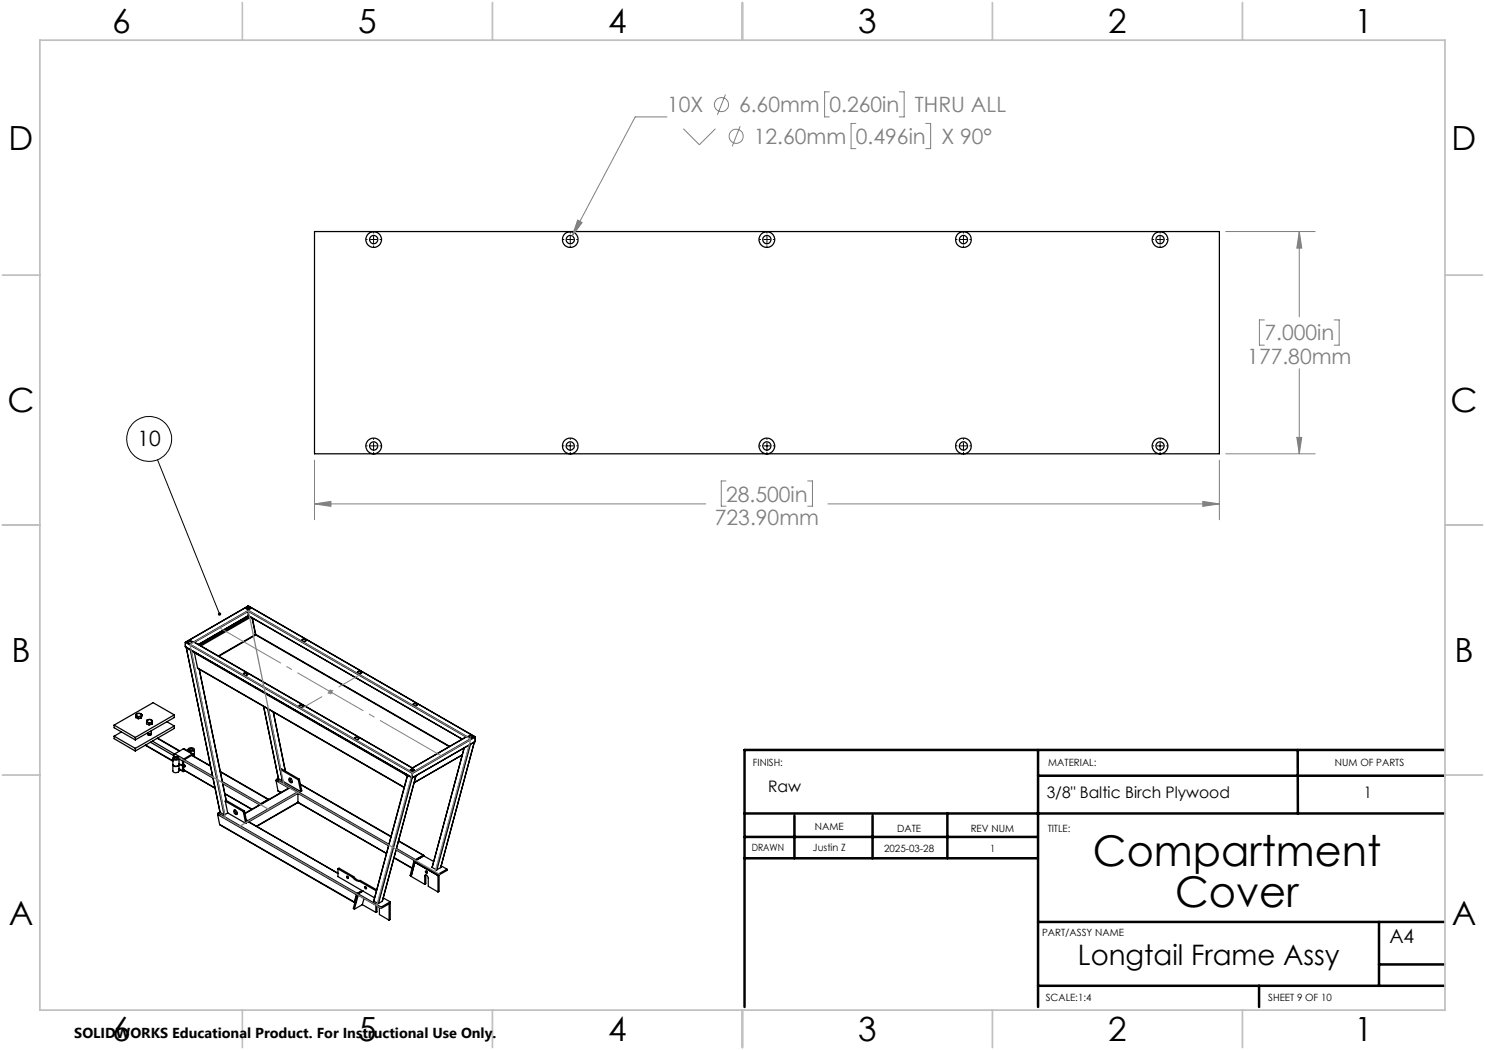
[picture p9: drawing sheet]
<svg xmlns="http://www.w3.org/2000/svg" width="297mm" height="210mm" viewBox="0 0 297 210" stroke-linecap="round" stroke-linejoin="round" font-family="sans-serif">
<g fill="none" stroke="#000" stroke-width=".25">
<path d="M62.9 46.3h181v44.5h-181zM37.1 129.4l45.4 26.2M37.1 128.5l45.4 26.2M37.1 129.4l45.4 26.1M37.1 128.5v.9M37.2 128.4l-.1 .1M37.2 128.4l45.3 26.1M37.2 128.4h.3M37.3 129.5l.8 .5M37.3 129.5l6.7 33M37.5 128.4l.4 .2 .6-.2M37.5 128.4a.51 .51 0 0 1 .5-.3 .51 .51 0 0 1 .5 .3"/>
<path d="M37.6 128.4l.3-.1 .5 .1M38.1 130h.1M38.1 130l6.7 32.9M38.2 130l6.7 32.9M38.3 130.1l42.9 24.9M38.3 130.1l42.9 24.8M38.3 130.1h.1M38.5 128.4h.2M38.7 128.4h.1zM38.7 128.4l43.8 25.2M38.9 130.6l.6 3M39.5 133.6l41.3 23.9"/>
<path d="M39.5 133.6l41.3 23.8M48.7 134.9a.59 .59 0 0 1 .8 0M48.7 134.7a.43 .43 0 0 1 .5-.2 .43 .43 0 0 1 .3 .4 .5 .5 0 0 1-.8-.1zM49.2 121.5h.1a.37 .37 0 0 1 .5-.2 .37 .37 0 0 1 .2 .5 .42 .42 0 0 1-.5 .1 .42 .42 0 0 1-.3-.4zM49.2 121.7a.6 .6 0 0 1 .9 0M49.6 123.2l.2 .1M49.7 122.1v.2M49.7 121.2h.1M49.7 123.1h.1M49.7 121.2l-12.6 7.2M49.7 123.1l-10 5.8 10-5.8M49.7 121.2l45.3 26.1"/>
<path d="M49.7 123.1l42.8 24.7M49.7 122.1l-11 6.3M49.7 121.2l-12.5 7.2M49.7 121.2v.9M49.7 122.3v.8M49.7 121.2l45.2 26.1M49.7 122.1l43.7 25.2M49.7 122.3l-10.8 6.1M49.7 122.3l43.5 25.1M49.9 123.3l-9.9 5.7M50.2 123.4l-10 5.8M50.4 123.6l.7 3.3"/>
<path d="M50.5 123.6l.7 3.3M51.1 126.9l.1 .1M51.1 126.9l-7.4 4.3M51.2 126.9v.1M51.2 127l-7.5 4.3M51.2 127l38.7 22.3M51.2 126.9l38.8 22.4M60.4 128.1a.59 .59 0 0 1 .8 0M60.5 127.9l.1-.1a.34 .34 0 0 1 .4 0 .34 .34 0 0 1 .1 .5h-.1a.38 .38 0 0 1-.4 0 .38 .38 0 0 1-.2-.4zM71.5 134.5a.63 .63 0 0 1 .9 0M71.6 134.3h.1a.38 .38 0 0 1 .4-.1 .38 .38 0 0 1 .2 .4 .44 .44 0 0 1-.5 .1 .44 .44 0 0 1-.3-.3zM22.8 147.2l4.3 2.5"/>
<path d="M22.8 147.2v.5l4.3 2.5M22.8 145v.5l4.3 2.5M22.8 145l4.3 2.5M24.3 146.4l-1.5 .8M27.1 147.5v.5M27.1 149.7v.5M27.2 143.2l.2 .1M27.2 143.2v.3l.5 .2M27.2 142.9l.2 .4M27.2 142.9v.3M27.4 143.3h.6M27.4 143.3l.3 .1"/>
<path d="M27.6 142.7l-.4 .2M27.6 142.7l.5 .1M27.7 143.4v.3M28 143.3h.3M28 143.3l-.3 .1M28.1 142.8l.2 .2M28.1 142.8l.3 .1M28.3 143.3v.3M28.3 143.6l-.6 .1M28.3 143l-.3 .3M28.3 143v.3M28.4 142.9l-.1 .1"/>
<path d="M28.4 142.9l-.1 .7M29 149l5.6 3.3M29.1 149l5.5 3.1M29.3 144.4l.3 .1M29.3 144.4v.4l.5 .2M29.4 144.2l.2 .3M29.4 144.2l-.1 .2M29.6 144.5h.5M29.6 144.5l.2 .1M29.6 146.5l.1 .3M29.6 146.9l.3-.1 .3 .2-.2-.1-.4 .1M29.6 146.7a.29 .29 0 0 0 .3 .4 .29 .29 0 0 0 .3-.4v.2l-.3 .1"/>
<path d="M29.7 143.9l-.3 .3M29.7 143.9l.5 .1M29.7 146.7l.4 .1M29.7 147h.4M29.7 146.7l-.1 .2M29.7 146.8l-.1 .1M29.8 144.6v.4M30.1 146.8l.1 .1-.1-.1M30.1 146.8l.1 .1M30.1 148.4l4.6 2.7M30.1 144.5l-.3 .1M30.2 144l.2 .3"/>
<path d="M30.2 146.2v.4l-.5 .2M30.2 144l.3 .1M30.4 144.5h-.3M30.4 144.5v.3M30.4 144.8l-.6 .2M30.4 144.3l-.3 .2M30.4 144.3v.2M30.5 144.1l-.1 .2M30.5 144.1l-.1 .7M30.5 148.2l4.4 2.6M31.5 147.7l4.4 2.5M31.5 147.6l4.4 2.6"/>
<path d="M33.4 144.3l1.5 .9M34.6 152.9a.68 .68 0 0 0 .6 .4 .68 .68 0 0 0 .6-.4M34.6 153v1.2a.68 .68 0 0 0 .6 .3 .68 .68 0 0 0 .6-.3v-1.2M34.6 152.9a.71 .71 0 0 0 1.2 0M34.6 151.5a.67 .67 0 0 1 1.2 .3 .74 .74 0 0 1-1.2-.1zM34.6 151.7v1.2M34.7 151.2v.2M34.7 151.2l.3 .1M34.9 145.2l-7.8 4.5M34.9 143v.5l-7.8 4.5M34.9 145.2v.5l-7.8 4.5M34.9 143l-4.3-2.5-7.8 4.5"/>
<path d="M34.9 143l-7.8 4.5M34.9 151.6l.1-.1a.25 .25 0 0 1 .3 0 .25 .25 0 0 1 .1 .3 .27 .27 0 0 1-.3 .1 .27 .27 0 0 1-.2-.3zM35 150.8l-.3 .4M35 150.8l1.8 1M35.8 153.9l.8 .4M35.8 151.7v1.2M35.8 152.7l.7 .4M35.8 152.8l.7 .4M35.8 151.8l.7 .4M35.8 153.7l.7 .5M36.5 154.2v.1h.3M36.5 152.2v.9"/>
<path d="M36.5 153.2v1M36.7 149.8l.1-.1 1.8 1.1M36.7 149.8l1.8 1M36.7 149.8l-1.7 1M36.7 153.1h.1M36.7 152.9a.24 .24 0 0 1 .3 .2 .24 .24 0 0 1-.2 .3l-.1-.2 .2-.1M36.7 154l.1 .1M36.7 154l6.3 3.6M36.7 153l.2 .1M36.7 152.1l-.2 .1M36.7 152.1v.9l-.2 .1M36.7 153.1v.9"/>
<path d="M36.7 153.1l-.2 .1M36.7 154l-.2 .2M36.7 152.2l5.9 3.4M36.7 153.9l6.3 3.7M36.8 151.8l-.3 .4M36.8 152l-.1 .1M36.8 151.8v.2M36.8 154.1v.2M36.8 154v.1M36.9 152l5.6 3.2M36.9 153.1l.1 .1M37 154.2l-.2 .1"/>
<path d="M37.6 149.9v.3M37.6 149.8l.1-.1a.67 .67 0 0 1 1.1 .3 .78 .78 0 0 1-1.2-.1zM38 149.8a.25 .25 0 0 1 .4-.1 .25 .25 0 0 1 .1 .3 .3 .3 0 0 1-.4 .1 .3 .3 0 0 1-.1-.3zM38.3 151.1l3.8 2.1M38.4 151.1l3.7 2.1M38.5 150.8h.2v.1M38.5 151v.1M38.5 150.8l-1.7 1M38.5 150.8v.2M38.5 151l-1.7 1M38.5 151.1h.1M38.7 150.9l-.2 .2"/>
<path d="M38.7 150.9v.3M38.8 151.2v.1M38.9 149.9l-.1 1.4M38.9 151.2v.1M44.1 154.3l9.6 5.6M44.1 154.4l9.5 5.5M44.5 156.3l7.6 4.5M44.6 156.7l7.3 4.3M44.9 158.7l5.5 3.1M45 158.8l5.3 3.1M52.7 141.3l3 14.4M53.5 141.7l3 14.5"/>
<path d="M53.6 159.9h.2M53.6 159.9l-1.5 .9M53.7 141.8l2.4 12M54.6 142.4l2.4 11.8M54.7 142.4l2.4 11.8M55.2 156.1l.4 2M55.2 156.1l2.5 1.5M55.3 155.9l-.1 .2M55.3 155.9l22.5 13M55.6 158.1l.6 .4M55.7 155.7l-.4 .2M55.7 155.7l.8 .5"/>
<path d="M56.1 153.9l.5 2.3 3.5 2.1M56.1 153.9l3.6 2.1M56.1 153.9l.2-.1 3.6 2M56.5 156.2h.1M57.8 155.7a.53 .53 0 0 1 .6 .3 .53 .53 0 0 1-.1 .6 .63 .63 0 0 1-.5-.9zM58 157.6l-9 5.1M58 157.6l1.4 .8M58.3 155.8l-.3-.2v.4l.4 .4M59.4 158.4l.2 .3M59.4 158.4l-9.8 5.7M59.6 158.7v1.7M59.6 158.7l18.1 10.4"/>
<path d="M59.6 158.7l-9.8 5.7M59.7 156l.4 2.3M59.8 141.3a.63 .63 0 0 1 .9 0M59.8 141.1a.47 .47 0 0 1 .5-.1 .47 .47 0 0 1 .3 .3 .52 .52 0 0 1-.8-.1zM59.9 155.8l-.2 .2M59.9 155.8l.5 2.4-.3 .1M60.1 156.8l18.1 10.5M60.1 156.9l18.1 10.4M70.9 147.7a.59 .59 0 0 1 .9 0M70.9 147.5a.52 .52 0 0 1 .9 .2 .46 .46 0 0 1-.5 .2 .46 .46 0 0 1-.4-.4zM81.2 154.9v.1M81.2 154.9h.1"/>
<path d="M81.4 154.9l-.2 .1M81.5 155.1l-6.7 25.1M81.5 155.1l.8 .4M82.1 153.9a.37 .37 0 0 1 .5-.1 .37 .37 0 0 1 .2 .4 .42 .42 0 0 1-.5 .1 .42 .42 0 0 1-.2-.4zM82.1 154.1a.6 .6 0 0 1 .8 0M82.3 155.5h.1M82.3 155.5l-6.7 25.2M82.4 155.6l-6.7 25.1M82.5 154.5v.2M82.5 153.6h.1M82.5 155.5v.1M82.5 153.6v.9"/>
<path d="M82.5 154.7v.9M82.6 141a.59 .59 0 0 1 .9 0M82.6 140.8a.4 .4 0 0 1 .5-.2 .4 .4 0 0 1 .3 .5h-.1a.41 .41 0 0 1-.7-.3zM82.8 156.5l9.6-5.5-9.6 5.6M83.2 155.1l-6.8 25.2M83.2 155.2l-6.8 25.1M92.9 149.6l-6.5 23.9M93.4 147.3l-10.9 6.3M93.4 147.3h.3M93.7 147.3a.51 .51 0 0 0 .5 .3 .51 .51 0 0 0 .4-.3M93.7 147.3a.54 .54 0 0 1 .9 0M93.7 147.4l.4-.2 .5 .2"/>
<path d="M93.9 149l-6.7 24.9M94.1 148.9l-6.7 25M94.6 147.3h.3M94.9 148.4l-6.8 25.1M94.9 147.3l.1 .1M94.9 147.3l-12.4 7.2M95 148.3l-12.5 7.3M95 148.3h.1M95 147.4l-12.5 7.3M95 148.3l-12.5 7.2M95 147.4v.9M43.5 162.9l27.8 16"/>
<path d="M43.5 162.9l.4 2M43.6 162.6l-.1 .3M43.6 162.6l27.8 16.1M43.9 164.9l27 15.6M43.9 164.9l27 15.5M44 162.4v.1M44 162.4l-.4 .2M44 162.5l.8 .4M44.8 162.9h.1M45 160.2l.5 2.4M45 160.2l3.6 2.1M45 160.2l.3-.1 3.6 2.1"/>
<path d="M45.3 160.1l-5.4-26.2 5.3 26.3M45.5 162.6l-.6 .3M45.5 162.6l3.6 2.1M46.8 162a.53 .53 0 0 1 .5 .3 .53 .53 0 0 1 0 .6 .63 .63 0 0 1-.5-.9zM47 162v.1a.65 .65 0 0 0 .4 .7M48.6 162.3l.5 2.4M48.9 162.2l-.3 .1M48.9 162.2l.5 2.3-.3 .2M49.2 164.1l18.4 10.6M49.2 164l.4 .1M49.3 164.1l18.3 10.6M49.6 164.1l.1 .2"/>
<path d="M52.1 160.8l-.1 .1M59.6 160.4l-8.2 4.9M59.6 160.5l17.7 10.2M59.6 160.4l17.7 10.3M59.6 160.4l-8.3 4.8M67.6 173.8v1.5l7.3 4.3M67.6 173.8l.2-.2 2.9 1.7M67.6 173.8l2.9 1.6M69.5 175.3l.2 .2M70.5 175.4a1.74 1.74 0 0 0 1.4 .8M70.7 175.3a1.48 1.48 0 0 0 1.4 .8M70.7 175.3l-.2 .1"/>
<path d="M71.3 178.9l-.4 1.5M71.4 178.8l-.4 1.5M71.4 178.8h.1M71.4 178.7l-.1 .2M71.4 178.8l-.7 2.9 .2 .1M71.4 178.8l.2 .2M71.6 179h.1M71.6 178.8l4.6 2.6M71.6 178.8v.2M71.6 179l4.6 2.7M71.6 179l-.7 2.8M71.9 176.2l3.4 2"/>
<path d="M72.1 176.1l-.2 .1M72.1 176.1l3.2 1.9M72.4 178.1l-1 .6M72.5 178.2l-1.1 .6M72.6 178.2l-1 .6M72.8 179.7l-.3 1.2M73.1 177.4l.2 .2M76.7 179.6l1.3 .8M78.8 171.6l3.6 2.1M78.8 171.5l3.6 2.1M79.2 170l3.7 2.1M79.3 169.7l3.8 2.2"/>
<path d="M79.7 168.2l4.9 2.9M79.7 168.2l5 2.9M82.2 175.3l2.7 1.6M82.8 172.3l-.8 2.8 .2 .2M82.8 172.3l.2 .2M82.9 172.1l.1 .4M83 172.5l-.8 2.8M83 172.5l4.6 2.6M83 172.1h.1M83.1 172v.1M83.1 172.1h.1M83.1 171.9l-.2 .2"/>
<path d="M84.6 171.2h.1M84.6 171.2l-1.5 .8M84.6 171.1l.1 .1M84.6 171.1l-1.5 .8M84.6 171.2l-1.8 1.1M84.9 175.2v-.1a.46 .46 0 0 1 .6 0 .46 .46 0 0 1 .2 .5v1.7l1.9 1.1M84.9 175.2v1.7M85.1 174.2a.24 .24 0 0 1 .3 .1 .24 .24 0 0 1-.1 .4zM85.2 175v.1M85.2 175.1l-.3 .1M85.2 175.1v1.6l-.3 .2M85.3 174.2l.2 .3"/>
<path d="M86.4 173.5h.1M86.4 173.5l.8 .4M86.7 172.3l-1.9-1.1-1.8 1 4.6 2.7M87.2 173.9h.2M87.6 174.9v3.5M87.6 175.1l.2-.1v3.3l-.2 .1M88.1 173.5l-.7 .4M88.2 173.5h-.1M88.2 173.2l1.2 .6M89.4 173.8l-1.8 1.1M89.4 173.8v.3l-1.8 1M70.9 180.4l.1 .1"/>
<path d="M71 180.5h.1M71 180.4h.1M71 180.3v.1M72.5 180.9l2.7 1.6M72.5 180.9l-1.6 .9M74.8 180.2l.8 .5M75.2 181v1.5M75.4 181.2v1.2l-.2 .1M75.6 180.7h.1M75.9 181.5v1.4l1.9 1.1M76.2 181.7l1.8-1.1-.2 .2v3.2M76.2 181.4v.3"/>
<path d="M76.4 180.3l-.7 .4M78 180.4v3.5l-.2 .1M78 180.4l-1.8 1"/>
<circle cx="74.7" cy="47.9" r="1.57"/>
<circle cx="74.7" cy="47.9" r=".83"/>
<circle cx="114.1" cy="47.9" r="1.58"/>
<circle cx="114.1" cy="47.9" r=".82"/>
<circle cx="153.4" cy="47.9" r="1.57"/>
<circle cx="153.4" cy="47.9" r=".83"/>
<circle cx="192.7" cy="47.9" r="1.58"/>
<circle cx="192.7" cy="47.9" r=".82"/>
<circle cx="232" cy="47.9" r="1.57"/>
<circle cx="232" cy="47.9" r=".83"/>
<circle cx="74.7" cy="89.2" r="1.57"/>
<circle cx="74.7" cy="89.2" r=".83"/>
<circle cx="114.1" cy="89.2" r="1.58"/>
<circle cx="114.1" cy="89.2" r=".82"/>
<circle cx="153.4" cy="89.2" r="1.57"/>
<circle cx="153.4" cy="89.2" r=".83"/>
<circle cx="192.7" cy="89.2" r="1.58"/>
<circle cx="192.7" cy="89.2" r=".82"/>
<circle cx="232" cy="89.2" r="1.57"/>
<circle cx="232" cy="89.2" r=".83"/>
<circle cx="69.5" cy="175.5" r=".23"/>
<circle cx="73.1" cy="177.6" r=".23"/>
</g>
<g fill="none" stroke="#808080" stroke-width=".2">
<path d="M145.1 18.9l-1.6 4.1M165.9 18.4h-1v5h1M179.8 18.4h1v5h-1M133.4 23.4h-6.4l-12.6 23.8M136.7 25.7l3.2 3.3 3.2-3.3M148 25.3l-1.6 4M171.2 24.7h-1v5h1M185.1 24.7h1v5h-1M115.5 44l.9 .5-2 2.7zM245.1 46.3h17.9M259.9 46.3l.4 3.3h-.9zM259.9 46.3v17.1"/>
<path d="M252.9 64h-1v5h1M259.9 73.8v17M266.8 64h1v5h-1M62.9 92v12M145.2 96.2h-.9v5h.9M161.5 96.2h1v5h-1M243.9 92v12M245.1 90.8h17.9M259.4 87.5h.9l-.4 3.3zM62.9 100.8l3.3-.5v1zM62.9 100.8h78.2M165.6 100.8h78.3"/>
<path d="M240.6 100.3l3.3 .5-3.3 .5zM65.6 138.4h1M65.7 138l.7 .7M66.1 137.9v1M66.4 138l-.7 .7"/>
<circle cx="144.3" cy="20.9" r="1.41"/>
<circle cx="147.2" cy="27.3" r="1.42"/>
</g>
<g fill="none" stroke="#000" stroke-width=".2">
<path d="M73.3 47.9h.1M74.1 47.9h1.3M74.7 46.5v.1M74.7 47.3v1.2M74.7 49.2v.2M76 47.9h.2M112.6 47.9h.2M113.4 47.9h1.3M114.1 46.5v.1M114.1 47.3v1.2M114.1 49.2v.2M115.3 47.9h.2"/>
<path d="M151.9 47.9h.2M152.8 47.9h1.2M153.4 46.5v.1M153.4 47.3v1.2M153.4 49.2v.2M154.7 47.9h.1M191.2 47.9h.2M192.1 47.9h1.2M192.7 46.5v.1M192.7 47.3v1.2M192.7 49.2v.2M194 47.9h.1"/>
<path d="M230.5 47.9h.3M231.4 47.9h1.3M232 46.5v.1M232 47.3v1.2M232 49.2v.2M233.3 47.9h.2M31.5 92l12.4 30.8M73.3 89.2h.1M74.1 89.2h1.3M74.7 87.7v.2M74.7 88.5v1.3M74.7 90.4v.3"/>
<path d="M76 89.2h.2M112.6 89.2h.2M113.4 89.2h1.3M114.1 87.7v.2M114.1 88.5v1.3M114.1 90.4v.3M115.3 89.2h.2M151.9 89.2h.2M152.8 89.2h1.2M153.4 87.7v.2M153.4 88.5v1.3M153.4 90.4v.3"/>
<path d="M154.7 89.2h.1M191.2 89.2h.2M192.1 89.2h1.2M192.7 87.7v.2M192.7 88.5v1.3M192.7 90.4v.3M194 89.2h.1M230.5 89.2h.3M231.4 89.2h1.3M232 87.7v.2M232 88.5v1.3M232 90.4v.3"/>
<path d="M233.3 89.2h.2"/>
<circle cx="29.8" cy="87.8" r="4.5"/>
</g>
<path d="M88.3 151.2l-44.5-25.7" fill="none" stroke="#808080" stroke-width=".2" stroke-dasharray="15.2 1.3 1.3 1.3" stroke-dashoffset="1" stroke-linecap="butt"/>
<path d="M60.2 141.7l11.7-6.7" fill="none" stroke="#808080" stroke-width=".2" stroke-dasharray="15.2 1.3 1.3 1.3" stroke-dashoffset="10.4" stroke-linecap="butt"/>
<path d="M38 128.9l7.1 34.7M38 128.9l44.5 25.7M49.7 122.2l-11.7 6.7M49.7 122.2l44.5 25.6M49.7 122.2l7.1 34.7M35.8 151.5l18 10.4M55.8 156.3l32.2 18.6M59.6 158.5l-11.7 6.8M82.5 154.6l-7.1 26.5M94.2 147.8l-11.7 6.8M94.2 147.8l-7.2 26.6M44.1 163.1l32.2 18.6" fill="none" stroke="#808080" stroke-width=".25"/>
<g fill="none" stroke="#000" stroke-width=".5">
<path d="M207.6 150v51.4M207.6 155.1h81.2M259.5 150l.1 12.7M288.8 150h-139.9v51.4M148.9 162.7h139.9M148.9 171.7h58.6M148.9 167.4h58.7M158.9 163.2v8.5M174.5 163.2v8.5M189.5 162.7v9M207.6 197.2h81.2M207.6 184.4h81.2"/>
<path d="M251.8 197.2v4.2M275.8 184.4v12.8M275.8 192.9h13"/>
</g>
<g fill="none" stroke="#c0c0c0" stroke-width=".35">
<path d="M8 8h281v194h-281zM48.5 .5v7.5M98.5 .5v7.5M148.5 .5v7.5M198.5 .5v7.5M248.5 .5v7.5M.5 55h7.5M289 55h7.5M.5 105h7.5M289 105h7.5M.5 155h7.5M289 155h7.5"/>
<path d="M48.5 202v7.5M98.5 202v7.5M148.5 202v7.5M198.5 202v7.5M248.5 202v7.5"/>
</g>
<path d="M43.7 122.6a.33 .33 0 0 1 .5 0 .33 .33 0 0 1-.2 .5l-.1-.3 .1 .3a.32 .32 0 0 1-.4-.1 .32 .32 0 0 1 .1-.4z" fill="#000"/>
<path d="M115.5 44l-1.1 3.2 2-2.7zM62.9 100.8l3.3-.5v1zM240.6 100.3l3.3 .5-3.3 .5zM259.4 87.5h.9l-.4 3.3zM259.9 46.3l.4 3.3h-.9z" fill="#808080"/>
<g font-size="8.5">
<text x="218.6" y="173.3">Compartment</text>
<text x="235" y="181.4">Cover</text>
</g>
<g font-size="6.7">
<text x="22.4" y="6.6">6</text>
<text x="71.7" y="6.6">5</text>
<text x="121.7" y="6.6">4</text>
<text x="171.7" y="6.6">3</text>
<text x="221.7" y="6.6">2</text>
<text x="270.9" y="6.6">1</text>
<text x="1.7" y="29.9">D</text>
<text x="290.3" y="29.9">D</text>
<text x="1.5" y="82.4">C</text>
<text x="290.1" y="82.4">C</text>
<text x="2.3" y="132.4">B</text>
<text x="290.9" y="132.4">B</text>
<text x="1.7" y="184.9">A</text>
<text x="290.3" y="184.9">A</text>
<text x="22.4" y="208.2">6</text>
<text x="71.7" y="208.2">5</text>
<text x="121.7" y="208.2">4</text>
<text x="171.7" y="208.2">3</text>
<text x="221.7" y="208.2">2</text>
<text x="270.9" y="208.2">1</text>
</g>
<text font-size="5.6" x="215.6" y="193.1">Longtail Frame Assy</text>
<g font-size="4.2" fill="#808080">
<text x="133.4" y="22.5">10X</text>
<text x="147.8" y="22.5">6.60mm</text>
<text x="165.9" y="22.5">0.260in</text>
<text x="183" y="22.5">THRU ALL</text>
<text x="150.8" y="28.8">12.60mm</text>
<text x="171.2" y="28.8">0.496in</text>
<text x="188.3" y="28.8">X 90°</text>
<text x="252.9" y="68.1">7.000in</text>
<text x="249.5" y="72.8">177.80mm</text>
<text x="145.2" y="100.3">28.500in</text>
<text x="143" y="105.1">723.90mm</text>
</g>
<text font-size="4.2" x="27.5" y="89.2">10</text>
<text font-size="3.9" x="277.9" y="188.5">A4</text>
<g font-size="3.2">
<text x="153.6" y="158.5">Raw</text>
<text x="209.3" y="159.6">3/8&quot; Baltic Birch Plywood</text>
<text x="272.7" y="159.6">1</text>
</g>
<text font-size="2.9" x="14.9" y="207.6">SOLIDWORKS Educational Product. For Instructional Use Only.</text>
<g font-size="2">
<text x="150.6" y="153.2">FINISH:</text>
<text x="209.7" y="153.2">MATERIAL:</text>
<text x="267" y="153.2">NUM OF PARTS</text>
<text x="163" y="166.1">NAME</text>
<text x="179.4" y="166.3">DATE</text>
<text x="194.1" y="166.3">REV NUM</text>
<text x="209.5" y="166.3">TITLE:</text>
<text x="150.3" y="170.1">DRAWN</text>
<text x="162.6" y="170.1">Justin Z</text>
<text x="176.8" y="170.4">2025-03-28</text>
<text x="198" y="170.4">1</text>
<text x="208.4" y="187.1">PART/ASSY NAME</text>
<text x="209.2" y="200.3">SCALE:1:4</text>
<text x="253.7" y="200.3">SHEET 9 OF 10</text>
</g>
</svg>
